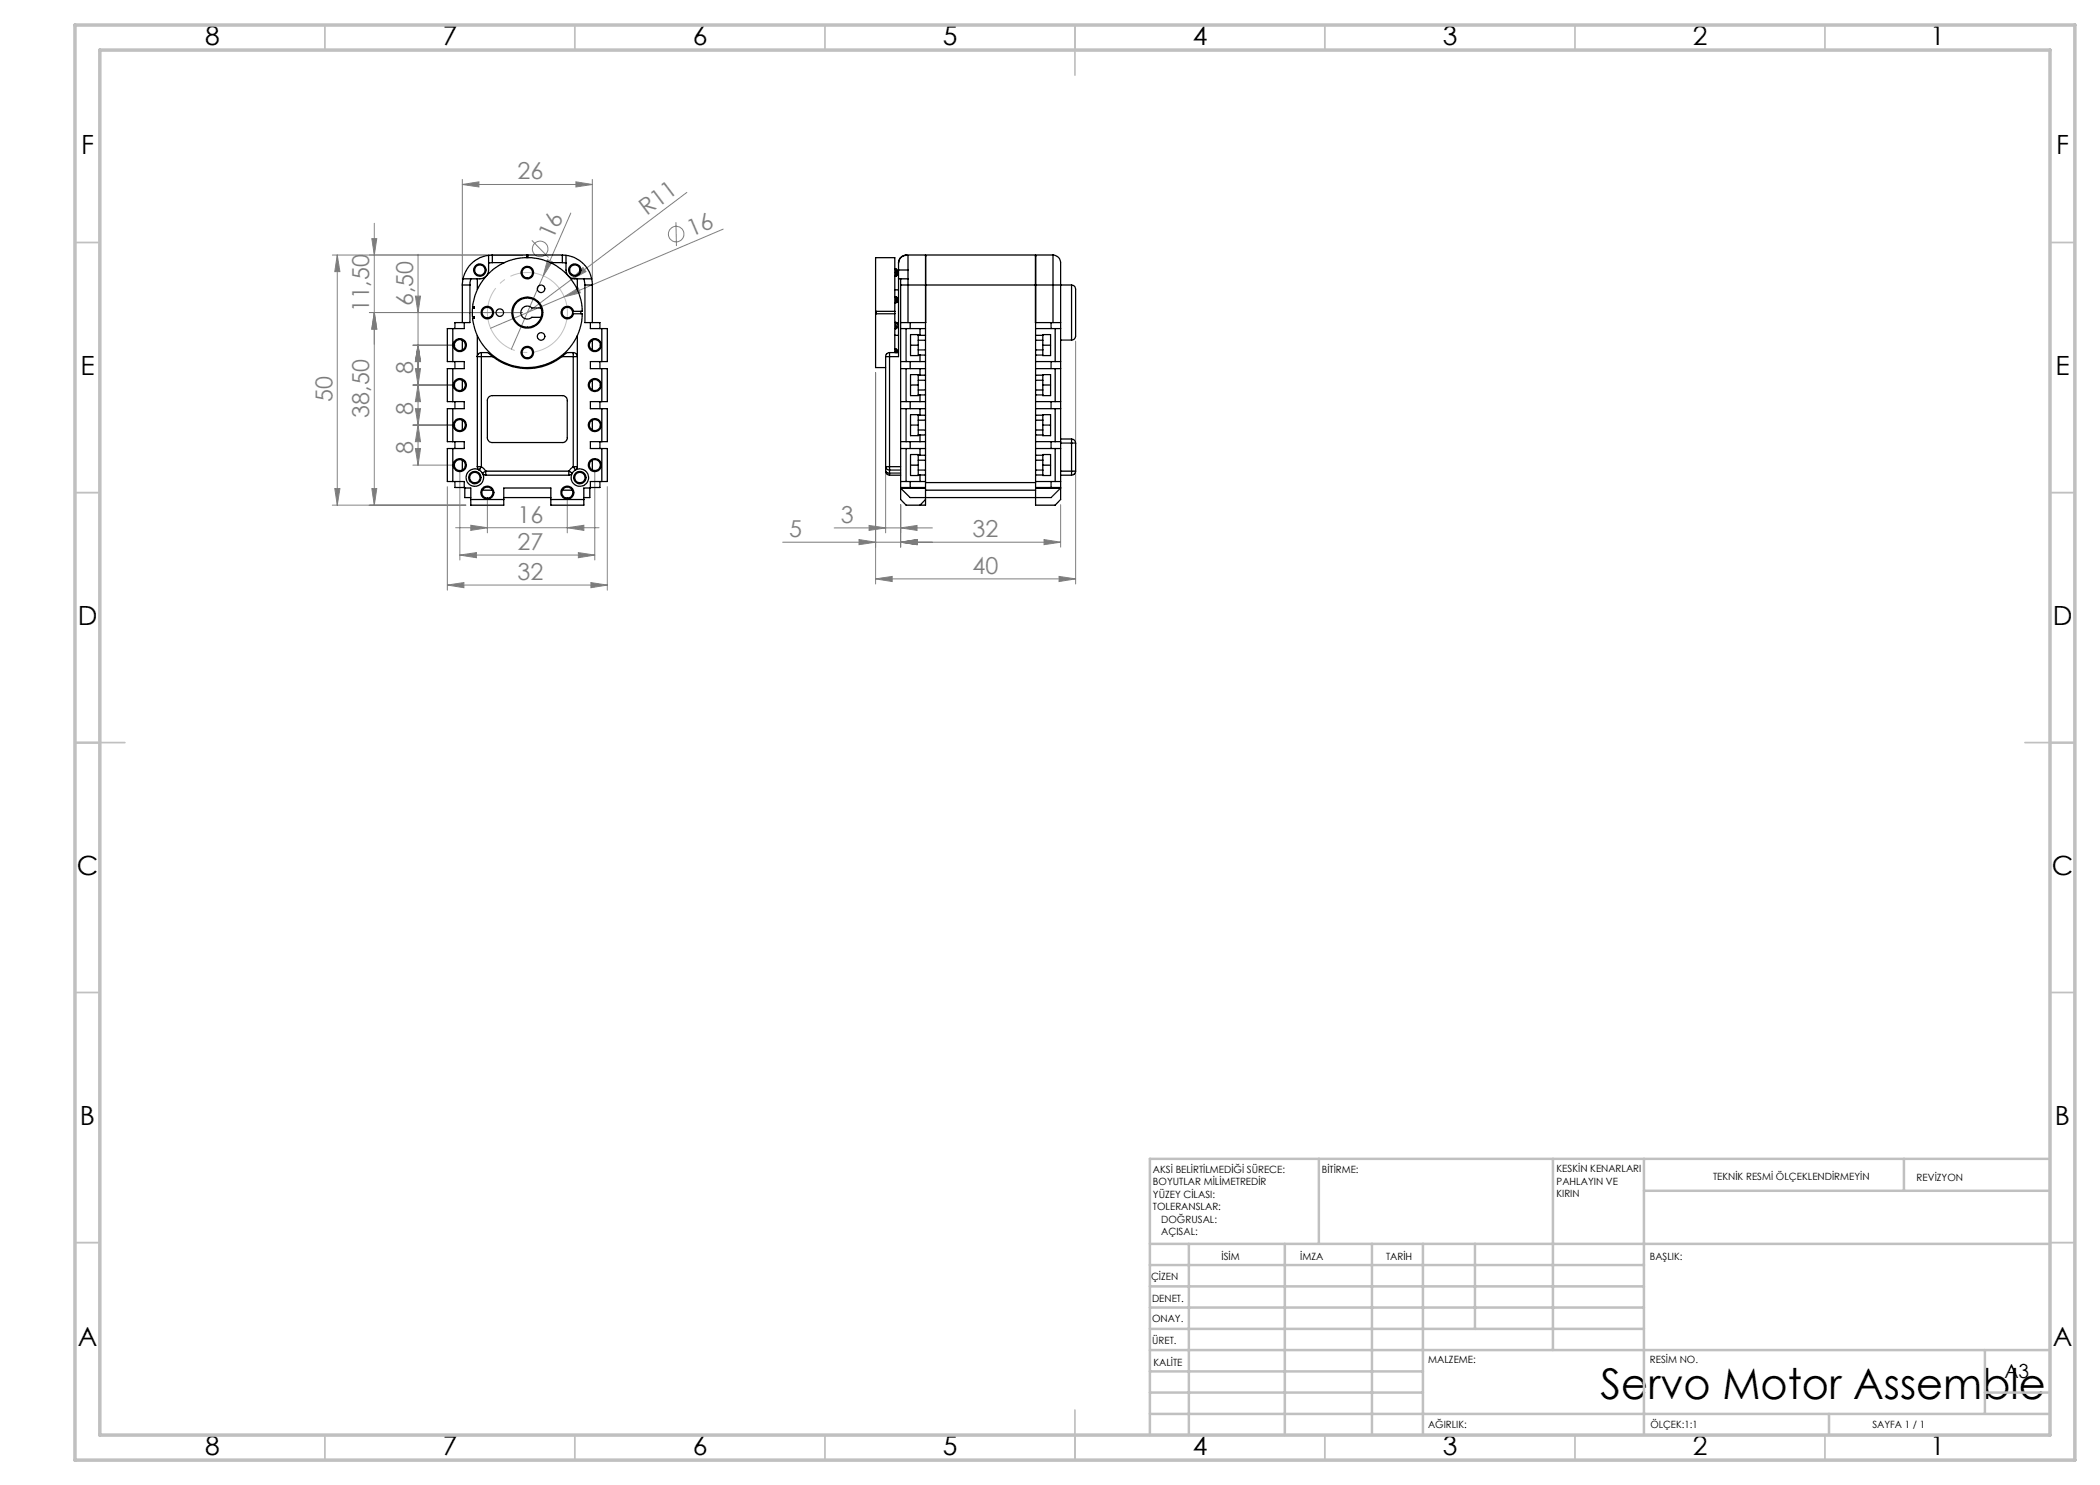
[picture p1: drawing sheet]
<svg xmlns="http://www.w3.org/2000/svg" width="420mm" height="297mm" viewBox="0 0 420 297" stroke-linecap="round" stroke-linejoin="round" font-family="sans-serif">
<g fill="none" stroke="#808080" stroke-width=".2">
<path d="M92.5 36.9l3.3-.5v1zM92.5 35.9v20.1M92.5 36.9h26M115.2 36.4l3.3 .5-3.3 .5zM118.5 35.9v20.1M137.4 38.5l-31.9 24M66.5 51h38.1M67.5 51l.5 3.3h-1zM67.5 51v50M74.4 47.7h1l-.5 3.3zM74.9 44.7v56.3M83.1 59.2h1l-.5 3.3z"/>
<path d="M83.6 50.9v42.1M106.4 48.1l3.3 3.4M108.7 55.2l-6.4 14.6M109.5 52l1 .3-1.8 2.9zM112.8 59.4l2.9-1.8 .4 1zM114.2 42.6l-5.5 12.6M116.6 53.5l.6 .8-2.9 1.6zM135.2 44.4l.1 4.8M144.6 45.8l-46.5 19.8M74.9 62.5l.5 3.3h-1zM82.6 69h8.4M82.6 77h8.4"/>
<path d="M83.1 73.7h1l-.5 3.3zM83.6 69l.5 3.3h-1zM83.6 77l.5 3.3h-1zM104.5 62.5h-30.6M175.1 74.5v42.3M215.1 68.2v48.6M67 97.7h1l-.5 3.3zM74.4 97.7h1l-.5 3.3zM82.6 85h8.4M82.6 93h8.4M83.1 81.7h1l-.5 3.3zM83.1 89.7h1l-.5 3.3z"/>
<path d="M83.6 85l.5 3.3h-1zM89.5 97.3v20.7M92 94v18M97.5 99.5v7.1M113.5 99.5v7.1M119 94v18M121.5 97.3v20.7M177.1 94.3v12.3M66.5 101h26.7M89.5 117l3.3-.5v1zM89.5 117h32M91.1 105.5h28.7"/>
<path d="M92 111l3.3-.5v1zM92 111h27M94.2 105.1l3.3 .4-3.3 .6zM113.5 105.5l3.3-.4v1zM115.7 110.5l3.3 .5-3.3 .5zM118.2 116.5l3.3 .5-3.3 .5zM156.5 108.4h55.6M166.8 105.6h19.7M171.8 107.9l3.3 .5-3.3 .5zM173.8 105.1l3.3 .5-3.3 .5zM175.1 115.8l3.3-.5v1zM175.1 115.8h40"/>
<path d="M180.1 108.4l3.3-.5v1zM180.1 105.6l3.3-.5v1zM180.1 100.9v8.5M208.8 107.9l3.3 .5-3.3 .5zM211.8 115.3l3.3 .5-3.3 .5zM212.1 100.9v8.5"/>
<circle cx="108" cy="49.8" r="1.56"/>
<circle cx="135.2" cy="46.8" r="1.56"/>
</g>
<path d="M113.1 60.2a8 8 0 0 0-13.4-3.2 8 8 0 0 0 3.7 13.2 8 8 0 0 0 9.8-9.6l-.1-.4" fill="none" stroke="#c0c0c0" stroke-width=".2" stroke-dasharray="15.2 1.3 1.3 1.3" stroke-dashoffset="1.5" stroke-linecap="butt"/>
<g fill="none" stroke="#c0c0c0" stroke-width=".35">
<path d="M65 5v5M115 5v5M165 5v5M215 5v10M265 5v5M315 5v5M365 5v5M15 48.5h5M410 48.5h5M15 98.5h5M410 98.5h5M15 148.5h10"/>
<path d="M405 148.5h10M15 198.5h5M410 198.5h5M15 248.5h5M410 248.5h5M65 287v5M115 287v5M165 287v5M215 282v10M265 287v5M315 287v5M365 287v5"/>
</g>
<g fill="none" stroke="#c0c0c0" stroke-width=".5">
<path d="M263.8 231.8v17M310.6 231.8v38.2M328.8 231.8v55.2M328.8 238.2h81.2M380.8 231.8v6.4M410 231.8h-180v55.2M230 248.8h180M230 257.3h98.8M230 253h98.8M237.8 248.8v38.2M257 248.8v38.2M274.4 248.8v38.2"/>
<path d="M284.6 248.8v38.2M295 248.8v17M230 265.8h98.8M230 261.5h98.8M230 278.5h54.6M230 274.3h54.6M230 270h180M397 278.5h13M397 270v12.8M230 282.8h180M365.8 282.8v4.2"/>
</g>
<path d="M15 5h400v287h-400zM20 10h390v277h-390z" fill="none" stroke="#c0c0c0" stroke-width=".7"/>
<g fill="#808080">
<path d="M112.8 59.4l2.9-1.8 .4 1z"/>
<path d="M109.5 52l1 .3-1.8 2.9z"/>
<path d="M116.6 53.5l.6 .8-2.9 1.6z"/>
<path d="M94.2 105.1l3.3 .4-3.3 .6zM113.5 105.5l3.3-.4v1zM92 111l3.3-.5v1zM115.7 110.5l3.3 .5-3.3 .5zM89.5 117l3.3-.5v1zM118.2 116.5l3.3 .5-3.3 .5zM92.5 36.9l3.3-.5v1zM115.2 36.4l3.3 .5-3.3 .5zM171.8 107.9l3.3 .5-3.3 .5zM180.1 108.4l3.3-.5v1zM173.8 105.1l3.3 .5-3.3 .5zM180.1 105.6l3.3-.5v1zM180.1 108.4l3.3-.5v1zM208.8 107.9l3.3 .5-3.3 .5zM175.1 115.8l3.3-.5v1zM211.8 115.3l3.3 .5-3.3 .5z"/>
<path d="M67 97.7h1l-.5 3.3zM67.5 51l.5 3.3h-1zM74.4 97.7h1l-.5 3.3zM74.9 62.5l.5 3.3h-1zM83.6 69l.5 3.3h-1zM83.1 59.2h1l-.5 3.3zM83.1 73.7h1l-.5 3.3zM83.6 69l.5 3.3h-1zM83.1 81.7h1l-.5 3.3zM83.6 77l.5 3.3h-1zM83.1 89.7h1l-.5 3.3zM83.6 85l.5 3.3h-1z"/>
<path d="M74.4 47.7h1l-.5 3.3zM74.9 62.5l.5 3.3h-1z"/>
</g>
<g fill="none" stroke="#000" stroke-width=".25">
<path d="M92.5 57h1.5M92.5 57v7.5M92.6 55.8l-.1 1.2M92.6 55.8h1.6M94 57v7.5h-3v1.2M94.2 55.8l-.2 1.2M95.5 55.8v2.1M97.2 55.2l-.9 .5-2.1 .1M97.6 54.8a11 11 0 0 1 11.9-2.5 11 11 0 0 1 7 10h-2v.5h2a11 11 0 0 1-10.6 10.7 11 11 0 0 1-11.4-9.8h.4v-.3h-.4v-.3v-1.4h.4v-.3h-.4a11 11 0 0 1 3.1-6.6zM97.7 52.6a3.5 3.5 0 0 1-.2 2.3l-.2 .2M97.7 51.1v1.5M97.7 51.1a6 6 0 0 0-5.1 4.7"/>
<path d="M98.5 51v1.5M98.5 51l-.8 .1M98.5 52.5l-.8 .1M98.5 51h14M98.5 52.5h2.4M105.4 51v.5M105.4 51.3h.2M105.6 51v.5M110 52.5h2.5M112.5 51v1.5M112.5 51l.7 .1M112.5 52.5l.7 .1"/>
<path d="M113.2 52.6a3.5 3.5 0 0 0 .3 2.3l.1 .2M113.2 51.1v1.5M113.2 51.1a6 6 0 0 1 5.1 4.7M113.7 55.2l1 .5 2.1 .1M115.5 55.8v2.1M116.8 55.8l.2 1.2M116.8 55.8h1.5M117 57h1.5M117 57v7.5h3v1.2M118.3 55.8l.2 1.2M118.5 57v7.5M179 59.3h.1"/>
<path d="M179 58h.7M179 53.8h.1M179 55.3h.1M179.1 59.3l.3 .2M179.1 53.8l.3 .1 .1 .2-.1 .9-.3 .3M179.1 59.3h.1M179.1 54.5h.3M179.1 59.3l.1 1.2M179.1 54.5v.7M179.1 53.8v.7M179.4 59.5v.2M179.4 54.5v.5l.1-.2"/>
<path d="M179.5 54.2l-.1-.1v.4M179.7 54v1.8M179.7 55.8v15.5h-1.8M179.7 55.8h.4M179.7 54h1.9M180.1 55.8h1.5M180.1 57h1.5M180.1 55.8v1.2M180.1 57v42.9l1.1 1.1h3.9v-3.4h-5l1.9 1.9h28.2l1.9-1.9M181.2 51.1h.4v4.7M181.2 51v.1M181.2 51h25.9v46.5h5"/>
<path d="M181.2 51.1a1.51 1.51 0 0 0-1.5 1.5M181.2 51a1.57 1.57 0 0 0-1.5 1.5v1.5M181.6 55.8v1.2M181.6 57h29M181.6 57v7.5M185.1 51v46.5h-5M185.1 51.3h.1M185.1 51v13.5h-5M207.1 51.3h.1M210.6 57h1.5M210.6 51v6M210.6 51a1.8 1.8 0 0 1 1.5 2.3v3.7"/>
<path d="M210.6 51h-3.4v13.5M210.6 57v7.5M212.1 57h2.2M212.1 57v40.5M214.3 57a1.02 1.02 0 0 1 .8 1.4v8.8a.81 .81 0 0 1-.8 .8M214.3 57v11M90.6 65.7v6.6M90.6 73.7v6.6M91 72.3v1.4M92.5 68v2M92.5 76.1v1.9M92.9 64.5v1.2h-3.4v6.6h3.4v1.4h-3.4v6.6h3.4v1.4h-3.4v6.6h3.4v1.4h-3.4v6.6h3.4l.1 1.3"/>
<path d="M95.5 67.1v26.2M96.3 70.5a.67 .67 0 0 0-.8 .8h.8M96.3 70.5v.8M96.3 70.5h1.2l1 .8M96.3 71.3v22M96.3 71.3h2.2M97.8 79.4l.5-.3h14.2a.96 .96 0 0 1 1 1v7.4a.96 .96 0 0 1-1 1h-14a.96 .96 0 0 1-1-1v-7.6zM98.5 71.3a11.2 11.2 0 0 0 13.9 0M108.2 61.6h-1.8a1.29 1.29 0 0 0-1.9 0 1.29 1.29 0 0 0 0 1.8 1.29 1.29 0 0 0 1.9 .1h1.8M112.4 71.3h2.3M114.7 70.5a.73 .73 0 0 1 .7 .8h-.7M114.7 70.5v.8"/>
<path d="M114.7 70.5h-1.2l-1.1 .8M114.7 71.3v22M114.7 62.3a1.25 1.25 0 0 0-1.9-.8 1.25 1.25 0 0 0 0 2 1.25 1.25 0 0 0 1.9-.7M115.5 67.1v26.2M116.2 62.3v.5M118.1 64.5v1.2h3.4v6.6h-3.4v1.4h3.4v6.6h-3.4v1.4h3.4v6.6h-3.4v1.4h3.4v6.6h-3.4l-.1 1.3M118.5 68v2M118.5 76.1v1.9M120 72.3v1.4M120.4 65.7v6.6M120.4 73.7v6.6M175.1 62.3v-10.8h3.9v10.8"/>
<path d="M175.1 62.8v10.7h2M175.1 62.3v.5M175.1 62.8h3.9M175.1 62.3h3.9M175.3 62.3v.5M177.1 71.3h.8M177.1 71.3v22M177.9 70.5a.78 .78 0 0 0-.8 .8M177.9 70.5v.8M177.9 70.5h1.8M177.9 71.3v22M179 62.8v7.7"/>
<path d="M179 69.8h.1v.7a.33 .33 0 0 0 .3-.4l.1 .1M179 64.5h.2M179 65.7h.1M179 67.1h.7M179 62.3v.5M179 60.5h.2M179.1 69.8l.3 .1 .1 .3M179.1 65.7h.1M179.2 64.5l.3 .2M179.2 64.5l-.1 1.2M179.3 65.6l-.2 .1M179.4 65.5l-.3 .2"/>
<path d="M179.4 65.5h.1M179.5 60.4l-.1-.8v.4a.3 .3 0 0 1 .1 .4 .3 .3 0 0 1-.3 .1M179.5 64.6h.1M179.5 64.7l-.1 .8-.3 .2M179.5 70.2v.3M180.1 65.7h5M180.1 72.3h5M180.1 73.7h5M181.2 65.7v6.6M181.2 73.7v6.6M182 64.5v1.2M182 72.3v1.4"/>
<path d="M182.1 77h1.6M182.1 69h1.6M183.7 76.1v1.9M183.7 68v2M183.7 76.1v-1.2h-1.6v4.2h1.6v-1.1M183.7 67.1h1.4M183.7 71h1.4M183.7 68v-1.1h-1.6v4.2h1.6v-1.1M183.7 75h1.4M183.7 79h1.4M183.7 76.1h1.4M183.7 68h1.4"/>
<path d="M183.7 70h1.4M183.7 78h1.4M184 65.7v1.4M184 71v1.3M184 73.7v1.3M184 79v1.3M207.1 64.5h5M207.1 65.7h5M207.1 72.3h5M207.1 73.7h5M207.1 67.1h1.5M207.1 71h1.5"/>
<path d="M207.1 75h1.5M207.1 79h1.5M207.1 76.1h1.5M207.1 68h1.5M207.1 70h1.5M207.1 78h1.5M208.6 76.1v1.9M208.6 68v2M208.6 76.1v-1.2h1.5v4.2h-1.5v-1.1M208.6 68v-1.1h1.5v4.2h-1.5v-1.1M208.6 77h1.5M208.6 69h1.5"/>
<path d="M210.2 64.5v1.2M210.2 72.3v1.4M211 65.7v6.6M211 73.7v6.6M212.1 68h2.2M90.6 81.7v6.6M90.6 89.7v6.6M91 96.3v1.2h1.9M91 80.3v1.4M91 88.3v1.4M92.5 84v2M92.5 92v2"/>
<path d="M93 97.6h1.2v3.4h6.6v-3.4h9.4v3.4h6.6v-3.4h1.2M93 97.6v1.9h1.2M94.2 99.9h6.6M95.5 93.3l.1 .4 .2 .3M95.5 93.3h.8M95.8 94l.7 .6M95.8 94a1.76 1.76 0 0 0-2.5 1.3 1.76 1.76 0 0 0 2.1 2 1.76 1.76 0 0 0 1.1-2.7M96.3 93.3l-.5 .7M96.3 93.3l.9 .9M96.5 94.6l.3 .3 .4 .1M96.5 98h2M97.2 94.2l-.7 .4"/>
<path d="M97.2 94.2v.8M97.2 94.2h16.6M97.2 95h16.6M100.8 99.5h9.4M110.2 99.9h6.6M112.5 98h1.9M113.8 94.2l.7 .4M113.8 94.2v.8M114.5 94.6l-.3 .3-.4 .1M114.7 93.3l.4 .7M114.7 93.3h.8M114.7 93.3l-.9 .9"/>
<path d="M115.1 94l-.6 .6M115.1 94a1.75 1.75 0 0 1 2.6 1.2 1.75 1.75 0 0 1-2 2 1.75 1.75 0 0 1-1.2-2.6M115.5 93.3l-.1 .4-.3 .3M118 97.6v1.9h-1.2M118.5 84v2M118.5 92v2M120 96.3v1.2h-1.9M120 80.3v1.4M120 88.3v1.4M120.4 81.7v6.6M120.4 89.7v6.6M177.1 93.3h.8"/>
<path d="M177.1 93.3a.73 .73 0 0 0 .8 .7M177.1 94.2a.64 .64 0 0 0 .8 .4M177.1 93.3v.9M177.1 94.2a.78 .78 0 0 0 .8 .8M177.9 94v.6M177.9 93.3v.7M177.9 94.6v.4M177.9 95h2.2M177.9 94h2.2M177.9 94.6h2.2M177.9 93.3h2.2M180.1 80.3h5"/>
<path d="M180.1 81.7h5M180.1 88.3h5M180.1 89.7h5M180.1 96.3h5M181.2 81.7v6.6M181.2 89.7v6.6M182 80.3v1.4M182 88.3v1.4M182 96.3v1.2M182.1 85h1.6M182.1 93h1.6M183.7 84v2"/>
<path d="M183.7 92v2M183.7 91h1.4M183.7 95h1.4M183.7 92v-1.1h-1.6v4.2h1.6v-1.1M183.7 83h1.4M183.7 87h1.4M183.7 84v-1.1h-1.6v4.2h1.6v-1.1M183.7 84h1.4M183.7 92h1.4M183.7 86h1.4M183.7 94h1.4M184 81.7v1.3"/>
<path d="M184 87v1.3M184 89.7v1.3M184 95v1.3M185.1 98h22M185.1 96.5h22M185.1 99.9l-1.1 1.1M207.1 80.3h5M207.1 81.7h5M207.1 88.3h5M207.1 89.7h5M207.1 96.3h5M207.1 91h1.5"/>
<path d="M207.1 95h1.5M207.1 83h1.5M207.1 87h1.5M207.1 84h1.5M207.1 92h1.5M207.1 86h1.5M207.1 94h1.5M208.6 92v2M208.6 84v2M208.6 84v-1.1h1.5v4.2h-1.5v-1.1M208.6 92v-1.1h1.5v4.2h-1.5v-1.1M208.6 85h1.5"/>
<path d="M208.6 93h1.5M210.2 80.3v1.4M210.2 88.3v1.4M210.2 96.3v1.2M211 81.7v6.6M211 89.7v6.6M212.1 97.5v.1M212.1 94.2h2.2M212.1 95h2.2M212.1 97.6v2.3l-1.1 1.1h-3.9v-3.4h5M212.1 88.6h2.2M212.1 87.8h2.2"/>
<path d="M214.3 94.2v.8M214.3 94.2h.8M214.3 87.8v.8M214.3 87.8a.85 .85 0 0 1 .8 .8M214.3 88.6h.8M214.3 88.6v5.6M215.1 94.2a.85 .85 0 0 1-.8 .8M215.1 88.6v5.6"/>
<circle cx="96" cy="54" r="1.04"/>
<circle cx="96" cy="54" r="1.23"/>
<circle cx="105.5" cy="54.5" r="1.04"/>
<circle cx="105.5" cy="54.5" r="1.24"/>
<circle cx="108.2" cy="57.8" r=".75"/>
<circle cx="115" cy="54" r="1.24"/>
<circle cx="115" cy="54" r="1.03"/>
<circle cx="92" cy="69" r="1.08"/>
<circle cx="92" cy="69" r="1.31"/>
<circle cx="92" cy="77" r="1.09"/>
<circle cx="92" cy="77" r="1.3"/>
<circle cx="97.5" cy="62.5" r="1.25"/>
<circle cx="97.5" cy="62.5" r="1.04"/>
<circle cx="100" cy="62.5" r=".75"/>
<circle cx="105.5" cy="62.5" r="3.1"/>
<circle cx="105.5" cy="70.5" r="1.05"/>
<circle cx="105.5" cy="62.5" r="2.91"/>
<circle cx="105.5" cy="70.5" r="1.25"/>
<circle cx="108.2" cy="67.3" r=".75"/>
<circle cx="113.5" cy="62.5" r="1.04"/>
<circle cx="119" cy="69" r="1.09"/>
<circle cx="119" cy="69" r="1.3"/>
<circle cx="119" cy="77" r="1.08"/>
<circle cx="119" cy="77" r="1.29"/>
<circle cx="92" cy="85" r="1.31"/>
<circle cx="92" cy="93" r="1.31"/>
<circle cx="92" cy="85" r="1.09"/>
<circle cx="92" cy="93" r="1.09"/>
<circle cx="95" cy="95.5" r="1.03"/>
<circle cx="95" cy="95.5" r="1.23"/>
<circle cx="97.5" cy="98.5" r="1.11"/>
<circle cx="97.5" cy="98.5" r="1.31"/>
<circle cx="113.5" cy="98.5" r="1.3"/>
<circle cx="113.5" cy="98.5" r="1.1"/>
<circle cx="116" cy="95.5" r="1.04"/>
<circle cx="116" cy="95.5" r="1.23"/>
<circle cx="119" cy="93" r="1.11"/>
<circle cx="119" cy="85" r="1.09"/>
<circle cx="119" cy="85" r="1.3"/>
<circle cx="119" cy="93" r="1.3"/>
</g>
<text font-size="8.5" x="320.1" y="279.7">Servo Motor Assemble</text>
<g font-size="5.3">
<text x="41" y="9">8</text>
<text x="88.5" y="9">7</text>
<text x="138.5" y="9">6</text>
<text x="188.5" y="9">5</text>
<text x="238.5" y="9">4</text>
<text x="288.5" y="9">3</text>
<text x="338.5" y="9">2</text>
<text x="386" y="9">1</text>
<text x="16.2" y="30.8">F</text>
<text x="411.2" y="30.8">F</text>
<text x="16.1" y="75">E</text>
<text x="411.1" y="75">E</text>
<text x="15.5" y="125">D</text>
<text x="410.5" y="125">D</text>
<text x="15.4" y="175">C</text>
<text x="410.4" y="175">C</text>
<text x="16" y="225">B</text>
<text x="411" y="225">B</text>
<text x="15.5" y="269.3">A</text>
<text x="410.5" y="269.3">A</text>
<text x="41" y="291">8</text>
<text x="88.5" y="291">7</text>
<text x="138.5" y="291">6</text>
<text x="188.5" y="291">5</text>
<text x="238.5" y="291">4</text>
<text x="288.5" y="291">3</text>
<text x="338.5" y="291">2</text>
<text x="386" y="291">1</text>
</g>
<g font-size="4.7" fill="#808080">
<text x="103.5" y="35.9">26</text>
<text x="129.4" y="43.2" transform="rotate(-37 129.4 43.2)">R11</text>
<text x="138.3" y="47.4" transform="rotate(-23 138.3 47.4)">16</text>
<text x="110.6" y="48.1" transform="rotate(-66 110.6 48.1)">16</text>
<text x="73.9" y="62.5" transform="rotate(-90 73.9 62.5)">11,50</text>
<text x="82.6" y="61.2" transform="rotate(-90 82.6 61.2)">6,50</text>
<text x="82.6" y="74.9" transform="rotate(-90 82.6 74.9)">8</text>
<text x="66.5" y="80.3" transform="rotate(-90 66.5 80.3)">50</text>
<text x="73.9" y="83.5" transform="rotate(-90 73.9 83.5)">38,50</text>
<text x="82.6" y="83.1" transform="rotate(-90 82.6 83.1)">8</text>
<text x="82.6" y="90.8" transform="rotate(-90 82.6 90.8)">8</text>
<text x="103.5" y="104.5">16</text>
<text x="157.8" y="107.4">5</text>
<text x="168.2" y="104.6">3</text>
<text x="194.5" y="107.4">32</text>
<text x="103.5" y="110">27</text>
<text x="103.5" y="116">32</text>
<text x="194.5" y="114.8">40</text>
</g>
<text font-size="3.9" x="400.9" y="275.5">A3</text>
<g font-size="2">
<text x="230.6" y="234.6">AKSİ BELİRTİLMEDİĞİ SÜRECE:</text>
<text x="230.6" y="237.1">BOYUTLAR MİLİMETREDİR</text>
<text x="230.6" y="239.6">YÜZEY CİLASI:</text>
<text x="264.4" y="234.6">BİTİRME:</text>
<text x="311.3" y="234.5">KESKİN KENARLARI</text>
<text x="311.3" y="237">PAHLAYIN VE</text>
<text x="311.3" y="239.5">KIRIN</text>
<text x="342.6" y="236">TEKNİK RESMİ ÖLÇEKLENDİRMEYİN</text>
<text x="383.3" y="236.2">REVİZYON</text>
<text x="230.6" y="242.1">TOLERANSLAR:</text>
<text x="232.2" y="244.6">DOĞRUSAL:</text>
<text x="232.2" y="247.1">AÇISAL:</text>
<text x="244.3" y="252">İSİM</text>
<text x="260" y="251.9">İMZA</text>
<text x="277.2" y="251.9">TARİH</text>
<text x="330" y="251.9">BAŞLIK:</text>
<text x="230.2" y="256.1">ÇİZEN</text>
<text x="230.4" y="260.3">DENET.</text>
<text x="230.4" y="264.4">ONAY.</text>
<text x="230.5" y="268.8">ÜRET.</text>
<text x="230.7" y="273.1">KALİTE</text>
<text x="285.7" y="272.5">MALZEME:</text>
<text x="330" y="272.5">RESİM NO.</text>
<text x="285.6" y="285.5">AĞIRLIK:</text>
<text x="330.1" y="285.6">ÖLÇEK:1:1</text>
<text x="374.5" y="285.6">SAYFA 1 / 1</text>
</g>
</svg>
